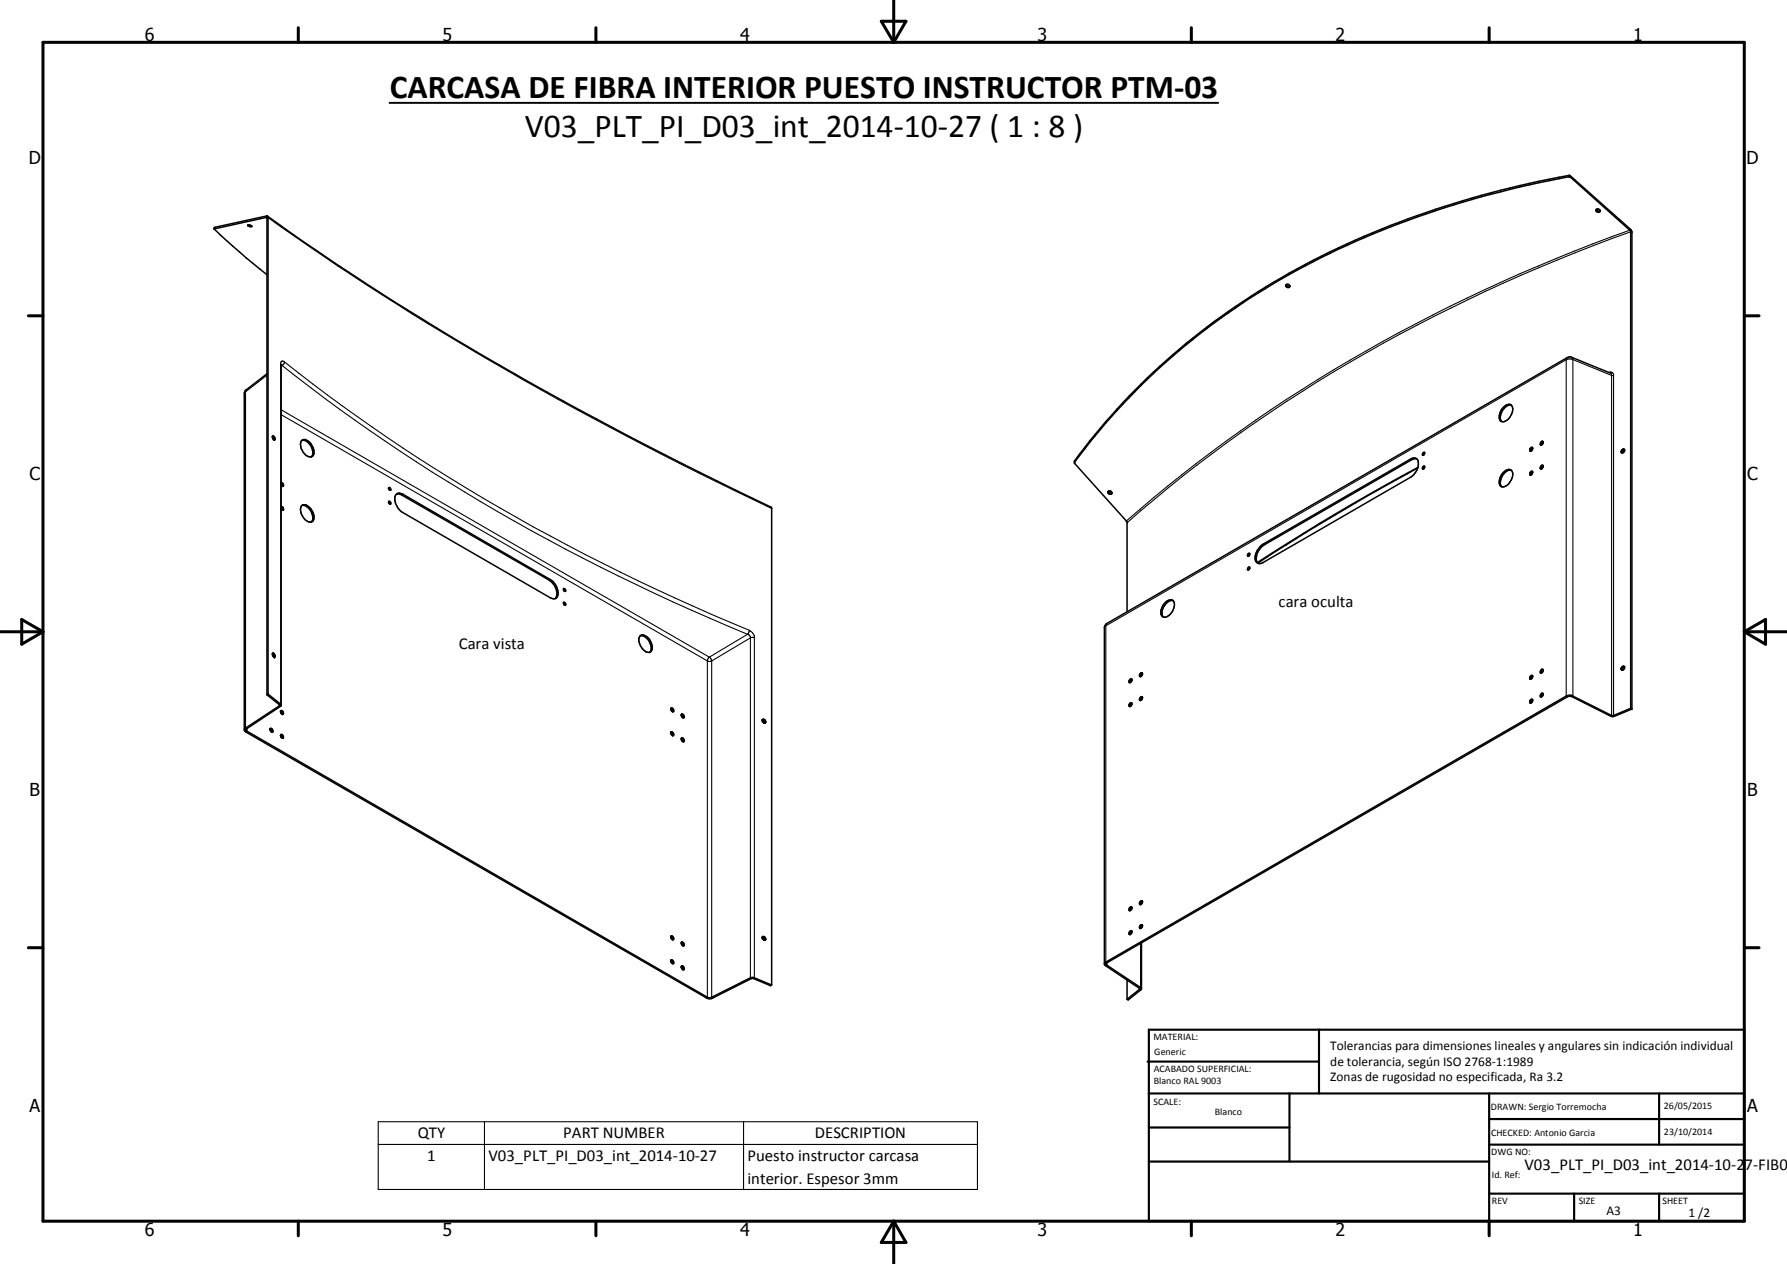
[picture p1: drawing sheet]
<svg xmlns="http://www.w3.org/2000/svg" width="420mm" height="297mm" viewBox="0 0 420 297" stroke-linecap="round" stroke-linejoin="round" font-family="sans-serif">
<g fill="none" stroke="#000" stroke-width=".35">
<path d="M50.4 53.8l12.2-2.7 .2 .1v112.1M58.3 52.9h.5l.4 .3h-.7zM62.8 50.8h.1M62.9 50.8l-12.4 2.6-.1 .1v.4a184.3 184.3 0 0 0 12.4 10.7M62.9 50.8a710.2 710.2 0 0 0 89.3 54l29.2 14.6v112.1M62.9 50.8l.1 .3v112M375.3 49.2l.5 .5 .4-.2M375.4 49.2h.6l.2 .2a.45 .45 0 0 1-.6 .5 .45 .45 0 0 1-.2-.7zM302.4 66.9l.3 .4 .6-.1M62.8 87.8l-5.1 4-.3 .7v79M66.1 85.6v80.2l-8.1 5.4-.1 .5 108.5 62.7h.8l9.6-4.7 .6 .1 4 1.7M353.6 95.5a1.13 1.13 0 0 1 1.6-.4 1.13 1.13 0 0 1 .4 1.5 2.91 2.91 0 0 1-2.4 2.5 1.33 1.33 0 0 1-.5-2.1z"/>
<path d="M355.3 95.2a2.82 2.82 0 0 0-2.5 3.3l.3 .6M378.6 87.7l-9.3-3.8-.8 .1-108.5 62.7-.3 .8v79.1M64 102.7l.4 .7M64.1 102.5l.4 .2a.35 .35 0 0 1 .2 .3 .35 .35 0 0 1-.4 .3l-.2-.3zM64.5 103.4h.1M64.7 103.3h-.1M66.1 113.7l.3 .6M66.1 119.3l.3 .6M66.1 119l.5 .3 .1 .3-.1 .3h-.2M66.1 113.4a.59 .59 0 0 1 .5 .9h-.2M66.1 119.7l.3 .2M66.1 114.1l.3 .2"/>
<path d="M71 103.5a2.76 2.76 0 0 0 2.2 3.9M71 103.5l.2-.1a2.22 2.22 0 0 1 2.2 1.4l.2 .4a2.1 2.1 0 0 1 0 1.9l-.4 .3M71 118.8a1.67 1.67 0 0 1 2.2 1 2.17 2.17 0 0 1 .2 2.8 1.63 1.63 0 0 1-2.1-1 2.48 2.48 0 0 1-.3-2.8zM71 103.5a2.67 2.67 0 0 1 2.6 2.7v.5l-.4 .7M71 118.8a2.55 2.55 0 0 1 2.5 2.4 1.4 1.4 0 0 1-.3 1.5M91.3 118l.3 .4M91.3 118l.2-.2 .3 .2 .1 .4h-.3M91.3 114.7l.3 .5M91.4 114.6l-.1 .1M91.4 114.6h.1M91.4 114.6l.4 .2 .1 .4h-.3M93 116.3l.9-.4 .8 .2 34.7 20.1a3.3 3.3 0 0 1 1.4 4.3l-.6 .2-.8-.2-34.7-20.1a3.5 3.5 0 0 1-1.7-4.1z"/>
<path d="M93.2 116.1l.5-.1 .7 .3 34.7 20a3.6 3.6 0 0 1 1.6 4.2l-.2 .1M252.6 108.6a164.3 164.3 0 0 1 70.1-53.6 220.4 220.4 0 0 1 46.4-13.4l14.2 12.5 .1 .4v112M260.6 115.5a.48 .48 0 0 0 .2 .6 .48 .48 0 0 0 .6-.3M260.6 115.5l.6-.1 .2 .4M260.6 115.5l.4 .4 .4-.1M333.1 107.8h-.5l-.7 .2-34.7 20.1a3.5 3.5 0 0 0-1.6 4.1l.2 .2M333.3 110a503.7 503.7 0 0 0-37.6 22.3M335 109.7l-.2-.2-.3 .3v.4h.2M335 109.7l-.3 .5M335 106.5l-.3 .4M335 106.5l-.2-.2-.3 .3v.4l.2-.1M353.6 110.9a1.13 1.13 0 0 1 1.6-.5 1.13 1.13 0 0 1 .4 1.5 2.77 2.77 0 0 1-2.4 2.5 1.56 1.56 0 0 1-.4-2.4z"/>
<path d="M355.3 110.5a2.36 2.36 0 0 0-2.4 2 1.54 1.54 0 0 0 .2 1.9M359.8 110.9l.3-.2a.48 .48 0 0 1 .2 .6 .48 .48 0 0 1-.6 .3zM359.9 105.2l.3-.1a.57 .57 0 0 1-.4 .9l-.1-.2zM360.4 105.3l-.4 .3-.1 .4M360.4 110.9l-.3 .1-.2 .6M362.3 103.9l.4-.2a.49 .49 0 0 1 0 .6 .49 .49 0 0 1-.5 .2zM362.8 109.4a.49 .49 0 0 0-.6 .2 .49 .49 0 0 0 .1 .6h.1M362.8 103.9l-.3 .2-.1 .5M362.8 109.5l-.3 .3-.1 .4M362.8 109.4v.3l-.4 .5M382 105.7l-.1-.1a.51 .51 0 0 0-.6 .2 .51 .51 0 0 0 0 .6h.2M382 105.7a.62 .62 0 0 1-.5 .7"/>
<path d="M382 105.7l-.5 .4v.3M132.5 138.5l.2 .4M132.5 138.3l.3 .1 .2 .5a.39 .39 0 0 1-.5-.1 .39 .39 0 0 1 0-.5zM293.5 133.4l.3-.1v.3l-.1 .3h-.3l-.1-.3zM293.6 130l.2 .1v.2l-.3 .4-.2-.3zM293.7 133.6l-.1 .3M293.8 133.5l-.1 .1M293.8 130.2l-.2 .5M296.2 128.6l.8-.7 34.7-20a1.14 1.14 0 0 1 1.4-.1 1.14 1.14 0 0 1 .4 1.3 4.1 4.1 0 0 1-1.8 3l-34.7 20.1a1.25 1.25 0 0 1-1.6-.1 1.25 1.25 0 0 1-.3-1.5l.4-1.1zM64 153.7l.4 .7M64.1 153.5l.4 .3a.41 .41 0 0 1-.1 .6l-.3-.4zM132.5 141.7l.2 .5"/>
<path d="M132.5 141.6h.3l.2 .6-.4-.1zM150.5 149.4a2.81 2.81 0 0 1 2.4 3.7l-.1 .2M150.5 149.4l.2-.1a2.22 2.22 0 0 1 2.3 1.4 1.69 1.69 0 0 1-.4 2.6 2.95 2.95 0 0 1-2.2-3.7zM265 143.8v-21.2l-12.4-13.7v-.6a162.4 162.4 0 0 1 66.1-51.9 221.9 221.9 0 0 1 50.4-15.2l14.2 12.6 .4 .7v112.1M265.6 159.7l.4-.2a.49 .49 0 0 1 0 .6 .49 .49 0 0 1-.5 .2zM266.1 159.7l-.3 .3-.1 .4M268.2 158.2l.4-.1a.53 .53 0 0 1-.1 .6 .53 .53 0 0 1-.6 .2zM268.4 158.5v.4M268.6 158.2l-.3 .3-.1 .5M273.8 141.7a1.23 1.23 0 0 1 1.1-.7 1.23 1.23 0 0 1 1.2 .6 3.3 3.3 0 0 1-2 3.4 1.15 1.15 0 0 1-1.1-.5 1.15 1.15 0 0 1 0-1.2zM275.8 141.1a2.75 2.75 0 0 0-2.5 3.3l.2 .6M359.8 158.9l.4-.2a.49 .49 0 0 1 .1 .6 .49 .49 0 0 1-.6 .2z"/>
<path d="M360.4 158.9l-.5 .4v.3M362.8 157.4l-.1-.1a.53 .53 0 0 0-.5 .3 .53 .53 0 0 0 .1 .6h.1M362.8 157.4l-.3 .3-.1 .5M362.8 157.4l-.1 .5-.3 .3M381.2 157.4h.1M382 156.7l-.4-.1-.3 .2-.1 .3 .1 .3M382 156.7a.6 .6 0 0 1-.7 .7M382 156.7a.65 .65 0 0 0-.5 .8M62.8 163.3l2.9 2.3v.3l-8 5.2-.2 .5 .3 .4 108.4 62.6 1 .1 .4-.2 9.2-4.6 4.4 1.7 .2-.1M63 163.1l-.2 .2M63 163.1l3.1 2.6M63.5 171.3l.4 .4v.4"/>
<path d="M63.6 171.2h.1a.54 .54 0 0 1 .4 .3 .54 .54 0 0 1-.1 .6l-.5-.5zM65.9 167.1l.4 .3 .1 .5M65.9 172.8l.3 .1 .2 .6M66 167h.4l.2 .3v.6h-.2l-.4-.3zM66 172.6a.57 .57 0 0 1 .6 .9 .59 .59 0 0 1-.6-.9zM157.7 166.5l.2 .2 .2 .6M157.7 172.1l.2 .2 .2 .6M157.7 166.5l.1 .4 .3 .4M157.7 166.5l.3-.1 .2 .1 .2 .6-.3 .2M157.7 172.1a.45 .45 0 0 1 .6 .2 .45 .45 0 0 1-.2 .6M157.7 172.1l.1 .4 .3 .4M160.2 167.9l.3 .4 .1 .4"/>
<path d="M160.2 173.6l.3 .3 .1 .4M160.2 167.9l.1 .5 .3 .3M160.2 167.9a.44 .44 0 0 1 .6 .2 .44 .44 0 0 1-.2 .6M160.3 173.4a.53 .53 0 0 1 .5 .3 .53 .53 0 0 1-.1 .6l-.5-.5zM179.2 169.2l.5 .4v.3M179.3 169.1a.46 .46 0 0 1 .6 .2 .46 .46 0 0 1-.2 .6l-.4-.2zM266.1 165.3l-.3 .3-.1 .4M266.1 165.3a.44 .44 0 0 0-.5 .1 .44 .44 0 0 0 .1 .6M266.1 165.3l-.1 .6-.3 .1M268.2 163.8l.2-.1a.48 .48 0 0 1 .1 .6 .48 .48 0 0 1-.6 .2zM268.4 164.1v.4M268.6 163.9l-.3 .3-.1 .4"/>
<path d="M359.8 164.5l.5-.2a.5 .5 0 0 1 0 .6 .5 .5 0 0 1-.6 .2zM360.4 164.5l-.4 .3-.1 .4M362.4 163l.3-.1a.53 .53 0 0 1 0 .6 .53 .53 0 0 1-.5 .2zM362.8 163.1l-.3 .3-.1 .4M383.4 166.5l-4.1 1.7-.4-.1-9.3-4.7h-.5l-.9 .2-108.2 62.5-.3 .5M383.4 166.5l.3 .1M383.7 166.6l-4.1 1.7-.6 .1-9.4-4.7h-1.1l-108.3 62.6-.1 .4 8.2 5.5 .1 .2-.2 .2-3 2.4-.2-.2M157.8 220l.4 .1 .2 .4-.1 .3-.2 .1-.3-.4zM266.1 213.2v-.1a.6 .6 0 0 0-.6 .9h.2M266.1 213.3l-.3 .3-.1 .4M266.1 218.8a.45 .45 0 0 0-.6 .2 .45 .45 0 0 0 .2 .6M266.1 213.2v.5l-.4 .3"/>
<path d="M266.1 218.8v.5l-.4 .3M266.1 218.9l-.3 .3-.1 .4M268.1 211.9l.3-.2a.48 .48 0 0 1 .1 .6 .48 .48 0 0 1-.6 .2zM268.1 217.5l.2-.2a.44 .44 0 0 1 .2 .6 .44 .44 0 0 1-.6 .2zM268.4 212l-.2 .6M268.4 212v.5M268.4 217.6v.5M268.6 217.5l-.2 .1-.2 .6M268.6 211.8l-.2 .2M157.7 220.1l.3 .3 .1 .5M157.7 225.7l.3 .3 .1 .4M157.8 225.6a.53 .53 0 0 1 .5 .3 .53 .53 0 0 1-.1 .6 .65 .65 0 0 1-.4-.9z"/>
<path d="M160.2 221.5l.3 .3 .1 .5M160.2 227.2l.3 .3 .1 .4M160.2 227.1a.5 .5 0 0 1 .6 .1 .5 .5 0 0 1 0 .7l-.5-.2zM160.3 221.4a.53 .53 0 0 1 .5 .3 .53 .53 0 0 1-.1 .6l-.5-.5zM179.2 220.2l.4 .2 .1 .5M179.2 220.2l.4-.1 .3 .2 .1 .3-.1 .3M179.2 220.2a.59 .59 0 0 0 .7 .7M179.5 220.8v.1M179.9 220.9h.1M259.7 226.6l.1 .3 8.2 5.4-.1 .2-2.9 2.3M265 230.3v4.5M268.4 221.6v10.8"/>
<circle cx="302.8" cy="67.2" r=".44"/>
</g>
<g fill="#000">
<circle cx="66.1" cy="85.7" r=".18"/>
<circle cx="64.5" cy="154.4" r=".18"/>
</g>
<g fill="none" stroke="#000" stroke-width=".25">
<path d="M50.5 53.4v.4M62.6 51.1l.2 .1M63 51.1a750.6 750.6 0 0 0 109.8 64.2l8.6 4.2M368.8 41.2v.3M369.3 41.4v.3M383.2 54.1a368.3 368.3 0 0 0-111.9 62.8l-6.5 5.5M383.4 54.5a368.8 368.8 0 0 0-108.7 60.1l-9.7 8.3M57.9 91.6l-.2 .3v79.2M62.8 88.2l-5.2 4-.2 .3M66 85.6l.1 .2M66.1 97.5l100.2 57.8 .5 .1 .5-.1M66.1 96.3l100.7 58.1"/>
<path d="M66.1 85.8l.2 .1M66.3 85.9h.1M66.3 85.9l-.2 .1M66.3 85.9a454.8 454.8 0 0 0 109.5 63.2M66.9 85l-.7-.1-.2 .4v80.2M66.9 85l-.1 .4-.5 .5M66.9 85a448.4 448.4 0 0 0 104.8 61.3l4.5 1.8M368.2 84.5v79.1M368.2 84.5l-108.2 62.6M368.5 84l-.3 .5M369.5 83.9l.3 .6M369.8 84.5l-.7-.2-.9 .2"/>
<path d="M369.8 84.5v79.1M369.8 84.5l9.1 3.7h.5M378.2 87.5h.7l.5 .5v80.1M378.6 87.7l.3 .4v80M94.7 116.1l-.3 .2M252.6 108.3v.3M331.7 107.9l.2 .1M333.4 109.8a513.6 513.6 0 0 0-37.8 22.4M129.4 136.2l-.3 .1M297 127.9l.2 .2M166.8 154.4l-.5 .8v79.2M166.8 154.4l.4 .4 .1 .5"/>
<path d="M167.3 155.3v79.1M175.8 149.1l.6 .5v80.2M175.8 149.1l-9 5.3M176.2 148.1l.8 .7 .4 .8v80.2M176.2 148.1l-.4 1M177.4 149.9h-1l-9.1 5.4M260 147.1l-.3 .4M260 147.1v79M260.3 146.5l-.3 .6M58.1 171.2v.6M65.7 165.6v.3M260.3 226.2v.6"/>
<path d="M267.9 232.2v.3M268.2 221.7v10.4M88.9 263.6h140.9v15.9h-140.9zM88.9 268.9h140.9M113.9 263.6v15.9M174.8 263.6v15.9"/>
</g>
<path d="M91.6 24.2h194.8" fill="none" stroke="#000" stroke-width=".46"/>
<g fill="none" stroke="#000" stroke-width=".71">
<path d="M10.1 9.9h400v277.1h-400zM70.1 6.5v3.4M140.1 6.5v3.4M207.2 5h5.8l-2.9 4.9zM210.1 0v9.9M280.1 6.5v3.4M350.1 6.5v3.4M6.7 74.2h3.4M410.1 74.2h3.5M.1 148.5h10M5.1 145.6l5 2.9-5 2.9zM410.1 148.5h10"/>
<path d="M410.1 148.5l5-2.9v5.8zM6.7 222.7h3.4M410.1 222.7h3.5M70.1 287v3.4M140.1 287v3.4M210.1 287v10M210.1 287l2.9 5h-5.8zM280.1 287v3.4M350.1 287v3.4"/>
</g>
<g fill="none" stroke="#000" stroke-width=".51">
<path d="M269.8 249.5h40.3M270.1 242h140v45h-140zM270.1 257h140M303.2 257v16M310.1 242v15M350.1 257v30M390.1 257v12M270.1 265h33.1M270.1 273h80M350.1 269h60M350.1 263h60M350.1 280.5h60"/>
<path d="M370.1 280.5v6.5M390.1 280.5v6.5"/>
</g>
<g font-size="7.9">
<text x="91.6" y="23.1">CARCASA DE FIBRA INTERIOR PUESTO INSTRUCTOR PTM-03</text>
<text x="123.4" y="32.1">V03_PLT_PI_D03_int_2014-10-27 ( 1 : 8 )</text>
</g>
<g font-size="4.2">
<text x="34" y="9.6">6</text>
<text x="104" y="9.6">5</text>
<text x="174" y="9.6">4</text>
<text x="244" y="9.6">3</text>
<text x="314" y="9.6">2</text>
<text x="384" y="9.6">1</text>
<text x="6.8" y="38.7">D</text>
<text x="410.6" y="38.7">D</text>
<text x="7" y="112.9">C</text>
<text x="410.8" y="112.9">C</text>
<text x="7" y="187.1">B</text>
<text x="410.8" y="187.1">B</text>
<text x="7" y="261.4">A</text>
<text x="410.8" y="261.4">A</text>
<text x="34" y="290.4">6</text>
<text x="104" y="290.4">5</text>
<text x="174" y="290.4">4</text>
<text x="244" y="290.4">3</text>
<text x="314" y="290.4">2</text>
<text x="384" y="290.4">1</text>
</g>
<g font-size="3.9">
<text x="300.6" y="142.7">cara oculta</text>
<text x="107.9" y="152.6">Cara vista</text>
<text x="98.2" y="267.5">QTY</text>
<text x="132.4" y="267.5">PART NUMBER</text>
<text x="191.6" y="267.5">DESCRIPTION</text>
<text x="100.4" y="272.8">1</text>
<text x="114.8" y="272.8">V03_PLT_PI_D03_int_2014-10-27</text>
<text x="175.8" y="272.8">Puesto instructor carcasa</text>
<text x="358.5" y="275">V03_PLT_PI_D03_int_2014-10-27-FIB0</text>
<text x="175.8" y="278.2">interior. Espesor 3mm</text>
</g>
<g font-size="3.1">
<text x="312.7" y="246.8">Tolerancias para dimensiones lineales y angulares sin indicación individual</text>
<text x="312.7" y="250.4">de tolerancia, según ISO 2768-1:1989</text>
<text x="312.7" y="254">Zonas de rugosidad no especificada, Ra 3.2</text>
<text x="377.7" y="285.6">A3</text>
<text x="397" y="285.9">1 /2</text>
</g>
<g font-size="2.4">
<text x="271.2" y="244.4">MATERIAL:</text>
<text x="271.3" y="252">ACABADO SUPERFICIAL:</text>
<text x="271.4" y="247.9">Generic</text>
<text x="271.3" y="254.6">Blanco RAL 9003</text>
<text x="271.2" y="259.7">SCALE:</text>
<text x="285.6" y="262">Blanco</text>
<text x="350.6" y="260.8">DRAWN: Sergio Torremocha</text>
<text x="391.2" y="260.6">26/05/2015</text>
<text x="350.6" y="267">CHECKED: Antonio Garcia</text>
<text x="391.2" y="266.7">23/10/2014</text>
<text x="350.6" y="271.4">DWG NO:</text>
<text x="350.8" y="276.9">Id. Ref:</text>
<text x="350.8" y="282.8">REV</text>
<text x="371.2" y="282.9">SIZE</text>
<text x="390.9" y="282.9">SHEET</text>
</g>
</svg>
